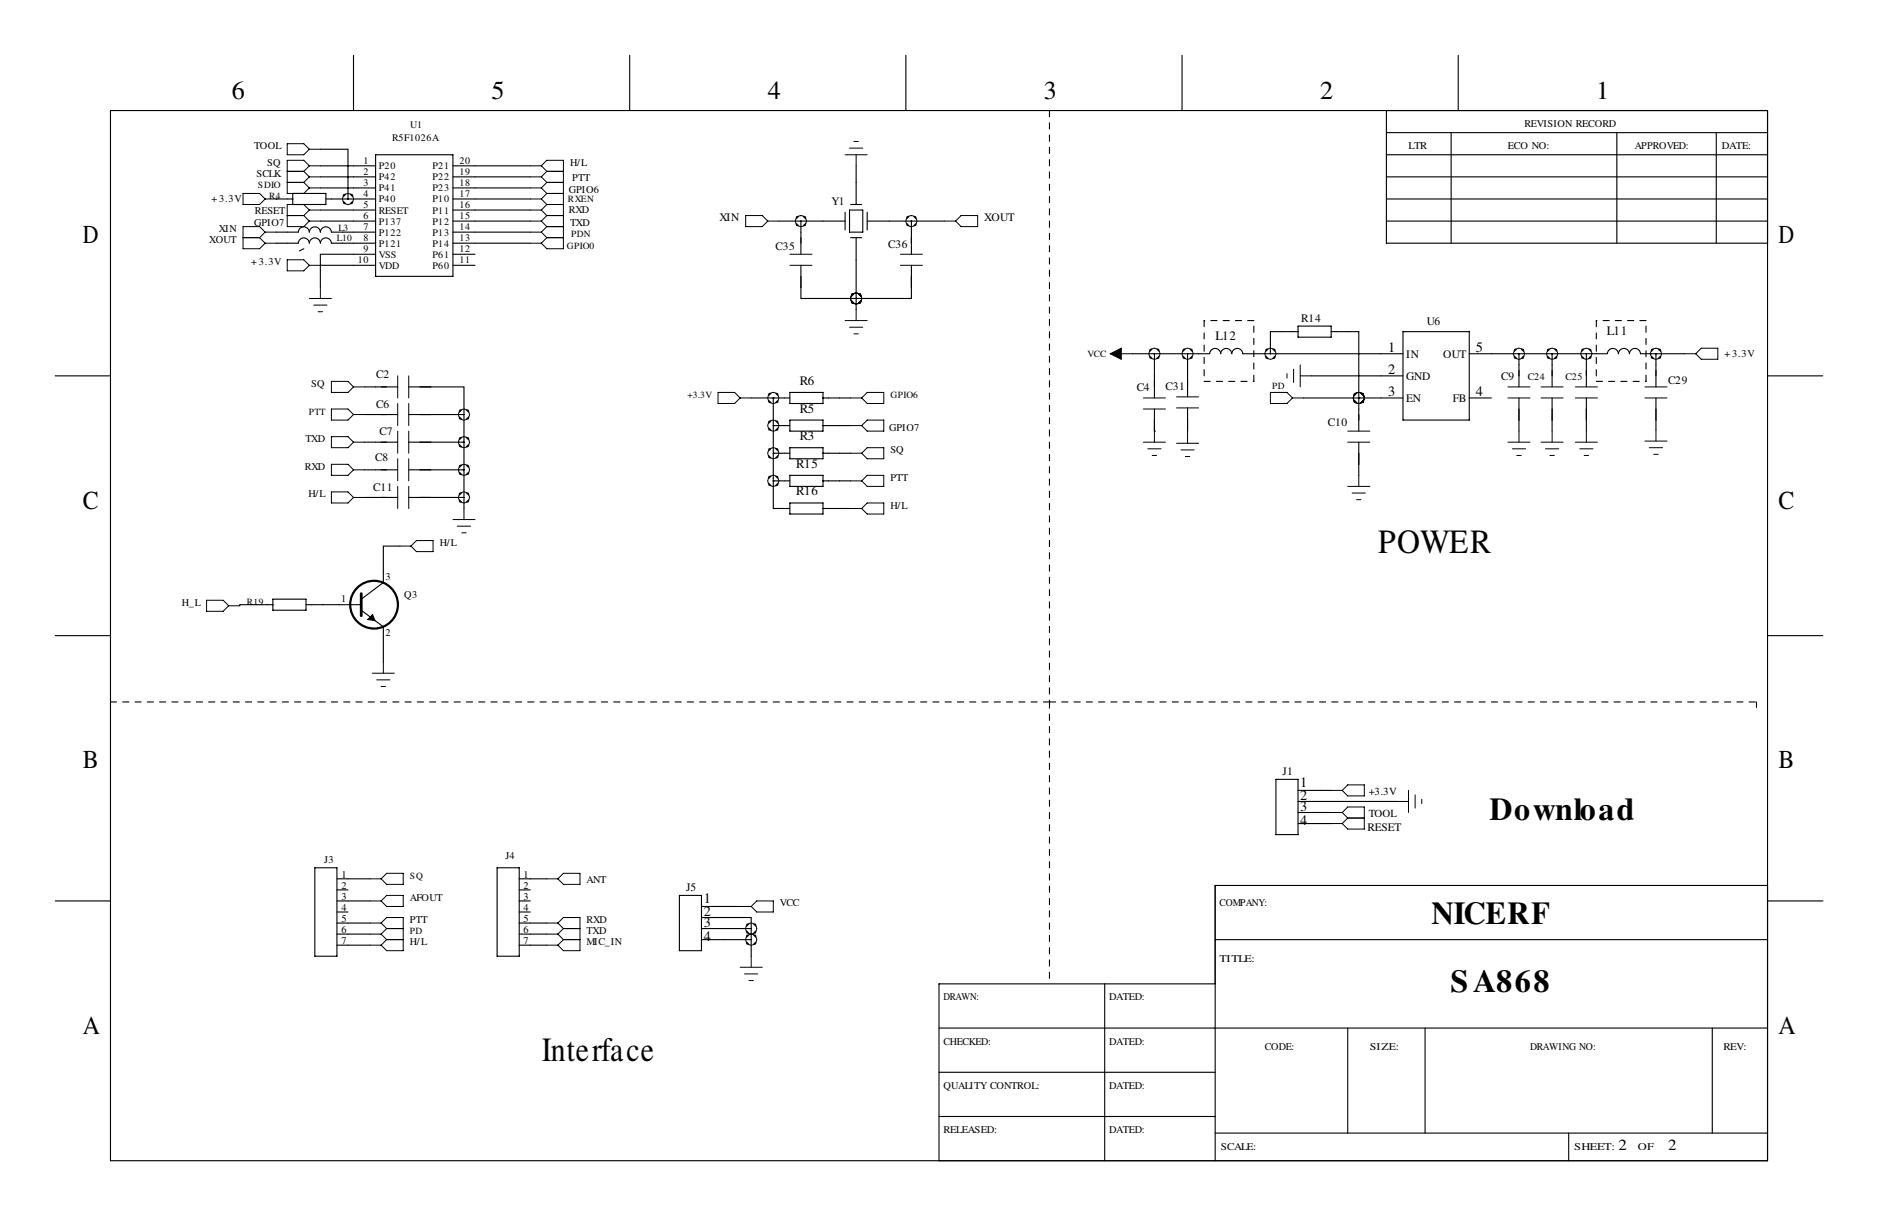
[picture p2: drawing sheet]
<svg xmlns="http://www.w3.org/2000/svg" width="432mm" height="279mm" viewBox="0 0 432 279" stroke-linecap="round" stroke-linejoin="round" font-family="sans-serif">
<g fill="none" stroke="#000" stroke-width=".25">
<path d="M81.3 12.7v12.7M144.8 12.7v12.7M208.3 12.7v12.7M271.8 12.7v12.7M335.3 12.7v12.7M25.4 25.4h381v241.3h-381zM73.7 34.3h6.3v11.4M73.7 38.1h12.7M86.4 35.6h17.7v27.9h-17.7zM104.1 38.1h17.8M196.9 38.1v8.9M318.8 30.5h87.6"/>
<path d="M318.8 35.6h87.6M318.8 25.4v30.5h87.6M333.7 30.5v25.4M371.8 30.5v25.4M394.6 30.5v25.4M63.5 53.3h5.1a1.27 1.27 0 0 1 1.3-1.2 1.27 1.27 0 0 1 1.2 1.2 1.27 1.27 0 0 1 1.3-1.2 1.27 1.27 0 0 1 1.3 1.2 1.27 1.27 0 0 1 1.2-1.2 1.27 1.27 0 0 1 1.3 1.2h10.2M63.5 55.9h5.1a1.27 1.27 0 0 1 1.3-1.2 1.27 1.27 0 0 1 1.2 1.2 1.27 1.27 0 0 1 1.3-1.2 1.27 1.27 0 0 1 1.3 1.2 1.27 1.27 0 0 1 1.2-1.2 1.27 1.27 0 0 1 1.3 1.2h10.2M63.5 45.7h.1M63.5 45.7h3.8M67.3 44.4h7.6v2.6h-7.6zM69.9 57.1l-1.1 .6M73.7 50.8h12.7"/>
<path d="M73.7 40.6h12.7M73.7 48.3h12.7M73.7 43.2h12.7M74.9 45.7h11.5M86.4 58.4h-12.7v7.6M104.1 45.7h17.8M104.1 50.8h17.8M104.1 55.9h17.8M104.1 40.6h17.8M104.1 48.3h17.8M104.1 53.3h17.8M104.1 43.2h17.8"/>
<path d="M104.1 58.4h5.1M179.1 50.8h15.2M184.2 50.8v7.6M194.3 48.8v4M195.3 48.3h3.1v5h-3.1zM195.6 54.6h2.5M195.6 47h2.5M196.9 54.6v16.5M199.4 50.8h17.8M199.4 48.8v4M209.6 50.8v7.6M318.8 45.7h87.6"/>
<path d="M318.8 50.8h87.6M318.8 40.6h87.6M73.7 61h12.7M104.1 61h5.1M184.2 61v7.6h12.7M196.9 68.6h.1M209.6 61v7.6h-12.7M298.5 76.2h-6.4v5.1M298.5 74.9h7.6v2.6h-7.6zM306.1 76.2h6.3v15.2M322.6 76.2h15.2v20.3h-15.2zM12.7 86.4h12.7"/>
<path d="M83.8 88.9h7.6M83.8 95.2h7.6M94 88.9h12.7v6.3M94 95.2h12.7M106.7 95.2v21.6M172.7 91.4h8.9M177.8 97.8h.1M177.8 91.4h.1M177.8 97.8h3.8M177.8 91.4v25.4h3.8M181.6 96.5h7.6v2.6h-7.6zM181.6 90.2h7.6v2.5h-7.6z"/>
<path d="M189.2 91.4h6.4M189.2 97.8h6.4M260.4 81.3h17.7a1.27 1.27 0 0 1 1.3-1.2 1.27 1.27 0 0 1 1.3 1.2 1.27 1.27 0 0 1 1.2-1.2 1.27 1.27 0 0 1 1.3 1.2 1.27 1.27 0 0 1 1.3-1.2 1.27 1.27 0 0 1 1.2 1.2h36.9M265.4 99.1h.1M265.4 81.3v10.1M265.4 94v5.1M273.1 81.3v9.9M273.1 93.7v5.6M299.7 91.4h22.9M301.5 86.4h21.1M312.4 91.4h.1M312.4 91.4v7.7"/>
<path d="M337.8 81.3h31.8a1.27 1.27 0 0 1 1.2-1.2 1.27 1.27 0 0 1 1.3 1.2 1.27 1.27 0 0 1 1.3-1.2 1.27 1.27 0 0 1 1.3 1.2 1.27 1.27 0 0 1 1.2-1.2 1.27 1.27 0 0 1 1.3 1.2h10.2M337.8 91.4h5.1M349.3 81.3v7.6M349.3 91.4v7.7M356.9 81.3v7.6M356.9 91.4v7.7M364.7 81.3v7.6M364.7 91.4v7.7M380.7 81.3v7.6M380.7 91.4v7.4M406.4 86.4h12.7M83.8 101.6h7.6"/>
<path d="M83.8 107.9h7.6M83.8 114.3h7.6M94 101.6h12.7M94 107.9h12.7M94 114.3h12.7M177.8 104.1h.1M177.8 110.5h.1M177.8 104.1h3.8M177.8 110.5h3.8M181.6 102.9h7.6v2.5h-7.6zM181.6 109.2h7.6v2.6h-7.6zM181.6 115.6h7.6v2.5h-7.6z"/>
<path d="M189.2 104.1h6.4M189.2 110.5h6.4M189.2 116.8h6.4M312.4 101.6v7.6M62.7 138.9h-7.6v.3M62.7 137.7h7.7v2.5h-7.7zM70.4 138.9h12.7M91.9 125.5h-3.8v8.4l-5 3.8M12.7 146h12.7M83.1 140.2l5 3.8v8.1M85.6 141.2l.6 1.4-1.6-.3zM406.4 146h12.7"/>
<path d="M293.4 179.1h5.1v12.7h-5.1zM72.4 199.4h5.1v20.3h-5.1zM114.3 199.4h5.1v20.3h-5.1zM298.5 181.6h7.6M298.5 184.1h22.8M298.5 186.7h7.6M298.5 189.2h7.6M12.7 207h12.7M77.5 207h7.6M77.5 201.9h7.6M77.5 204.5h2.5M77.5 209.5h2.5"/>
<path d="M77.5 212.1h7.6M77.5 214.6h7.6M77.5 217.2h7.6M119.4 207h2.5M119.4 201.9h6.3M119.4 204.5h2.5M119.4 209.5h2.5M119.4 212.1h6.3M119.4 214.6h6.3M119.4 217.2h6.3M156.2 205.7h5.1v12.7h-5.1zM161.3 210.8h11.4v2.6"/>
<path d="M161.3 215.9h11.4M161.3 208.3h8.9M161.3 213.4h11.4M172.7 213.4v6.3M279.4 215.9h127M406.4 203.5h-127v63.2M406.4 207h12.7M215.9 236.2h190.5M254 226.1v40.6M279.4 226.1h-63.5v40.6M309.9 236.2v24.1M327.7 236.2v24.1"/>
<path d="M393.7 236.2v24.1M215.9 246.4h63.5M215.9 256.5h63.5M279.4 260.3h127M360.7 260.3v6.4"/>
</g>
<g fill="none" stroke="#000" stroke-width=".25" stroke-dasharray="1.4 1.4">
<path d="M241.3 25.4v135.9M276.9 73.7v13.9M288.3 73.7h-11.4M367 73.7v13.9M378.5 73.7h-11.5M276.9 87.6h11.4M288.3 87.6v-13.9M367 87.6h11.5M378.5 87.6v-13.9M241.3 161.3h162.6M241.3 161.3h-215.9M241.3 161.3v64.8"/>
<path d="M403.9 161.3v1.3"/>
</g>
<g fill="none" stroke="#000" stroke-width=".23">
<path d="M66 33h3.9l1.2 1.3-1.2 1.3h-3.9zM66 39.4h3.9M69.9 39.4l1.2 1.2M71.1 38.1l-1.2-1.3h-3.9v7.6h3.9l1.2-1.2M71.1 38.1h2.6M71.1 38.1l-1.2 1.3M71.1 34.3h2.6M121.9 38.1h2.6M124.5 38.1l1.2-1.3h3.8v20.3h-3.8l-1.2-1.2M124.5 38.1l1.2 1.3M125.7 39.4h3.8M125.7 39.4l-1.2 1.2"/>
<path d="M194.3 35.6h5.1M195.3 34h3.1M196.3 32.5h1.1M196.9 35.6v2.5M55.9 44.4h3.8l1.3 1.3-1.3 1.3h-3.8zM55.9 54.6h3.8M59.7 54.6l1.3 1.3M61 53.3l-1.3-1.2h-3.8v5h3.8l1.3-1.2M61 45.7h2.5M61 55.9h2.5M61 53.3h2.5M61 53.3l-1.3 1.3"/>
<path d="M66 49.5h3.9M66 59.7h3.9l1.2 1.3-1.2 1.2h-3.9zM66 41.9h3.9M69.9 41.9l1.2 1.3M69.9 49.5l1.2 1.3M71.1 50.8h2.6M71.1 48.3l-1.2-1.3h-3.9v5.1h3.9l1.2-1.3M71.1 48.3h2.6M71.1 48.3l-1.2 1.2M71.1 40.6h2.6M71.1 40.6l-1.2 1.3M71.1 43.2h2.6"/>
<path d="M121.9 50.8h2.6M121.9 48.3h2.6M121.9 45.7h2.6M121.9 55.9h2.6M121.9 53.3h2.6M121.9 40.6h2.6M121.9 43.2h2.6M124.5 53.3l1.2 1.3M124.5 50.8l1.2 1.3M124.5 48.3l1.2 1.2M124.5 45.7l1.2 1.3M124.5 43.2l1.2 1.2"/>
<path d="M124.5 40.6l1.2 1.3M125.7 52.1h3.8M125.7 49.5h3.8M125.7 47h3.8M125.7 44.4h3.8M125.7 54.6h3.8M125.7 54.6l-1.2 1.3M125.7 52.1l-1.2 1.2M125.7 49.5l-1.2 1.3M125.7 47l-1.2 1.3M125.7 44.4l-1.2 1.3M125.7 41.9h3.8"/>
<path d="M125.7 41.9l-1.2 1.3M171.5 49.5h3.8l1.2 1.3-1.2 1.3h-3.8zM176.5 50.8h2.6M181.6 58.4h5.1M207 58.4h5.1M217.2 50.8h2.5M221 49.5h3.8v2.6h-3.8l-1.3-1.3zM71.1 61h2.6M71.1 68.6h5.1M72.1 70.1h3.1M73.2 71.6h1M73.7 66v2.6"/>
<path d="M181.6 61h5.1M194.3 73.7h5.1M195.3 75.2h3.1M196.3 76.7h1.1M196.9 71.1v2.6M207 61h5.1M76.2 94h3.8l1.3 1.2-1.3 1.3h-3.8zM76.2 87.6h3.8l1.3 1.3-1.3 1.3h-3.8zM81.3 88.9h2.5M81.3 95.2h2.5M91.4 86.4v5M91.4 92.7v5.1"/>
<path d="M91.4 99.1v5M94 86.4v5M94 92.7v5.1M94 99.1v5M165.1 90.2h3.8l1.3 1.2-1.3 1.3h-3.8zM170.2 91.4h2.5M195.6 91.4h2.5M195.6 97.8h2.5M199.4 96.5h3.8v2.6h-3.8l-1.3-1.3zM199.4 90.2h3.8v2.5h-3.8l-1.3-1.3zM255.3 81.3l2.5-1.3v2.5zM255.3 81.3h5.1"/>
<path d="M262.9 91.4h5.1M262.9 94h5.1M265.4 99.1v2.5M270.5 91.2h5.1M270.5 93.7h5.1M273.1 99.3v2.6M292.1 90.2h3.8l1.3 1.2-1.3 1.3h-3.8zM295.9 85.9v1M297.2 91.4h2.5M297.4 84.8v3.1M299 86.4h2.5M299 83.8v5.1"/>
<path d="M309.9 99.1h5.1M346.7 91.4h5.1M346.7 88.9h5.1M349.3 99.1v2.5M354.3 91.4h5.1M354.3 88.9h5.1M356.9 99.1v2.5M362.2 91.4h5.1M362.2 88.9h5.1M364.7 99.1v2.5M378.2 91.4h5.1M378.2 88.9h5.1"/>
<path d="M380.7 98.8v2.5M387.4 81.3h2.5M391.2 80h3.8v2.5h-3.8l-1.3-1.2zM76.2 100.3h3.8l1.3 1.3-1.3 1.3h-3.8zM76.2 106.7h3.8l1.3 1.2-1.3 1.3h-3.8zM76.2 113h3.8l1.3 1.3-1.3 1.3h-3.8zM81.3 101.6h2.5M81.3 107.9h2.5M81.3 114.3h2.5M91.4 105.4v5.1M91.4 111.8v5M94 105.4v5.1"/>
<path d="M94 111.8v5M104.1 119.4h5.1M106.7 116.8v2.6M195.6 104.1h2.5M195.6 110.5h2.5M195.6 116.8h2.5M198.1 104.1l1.3-1.2h3.8v2.5h-3.8zM198.1 116.8l1.3-1.2h3.8v2.5h-3.8zM199.4 109.2h3.8v2.6h-3.8l-1.3-1.3zM262.9 101.6h5.1M263.9 103.1h3.1M264.9 104.6h1"/>
<path d="M270.5 101.9h5.1M271.5 103.4h3.1M272.5 104.9h1.1M309.9 101.6h5.1M309.9 111.8h5.1M310.9 113.3h3M311.9 114.8h1M312.4 109.2v2.6M346.7 101.6h5.1M347.7 103.1h3.1M348.7 104.6h1.1M354.3 101.6h5.1"/>
<path d="M355.3 103.1h3.1M356.4 104.6h1M362.2 101.6h5.1M363.2 103.1h3.1M364.2 104.6h1.1M378.2 101.3h5.1M379.2 102.9h3.1M380.2 104.4h1.1M47.5 137.9h3.8l1.3 1.3-1.3 1.3h-3.8zM52.6 139.2h2.5M91.9 125.5h2.6M95.8 124.2h3.8v2.5h-3.8l-1.3-1.2z"/>
<path d="M105.2 120.9h3M106.2 122.4h1M85.6 154.7h5.1M86.6 156.2h3.1M87.6 157.7h1M88.1 152.1v2.6M306.1 181.6h2.5M306.1 186.7h2.5M306.1 189.2h2.5M308.6 181.6l1.3-1.3h3.8v2.6h-3.8zM308.6 186.7l1.3-1.3h3.8v5.1h-3.8l-1.3-1.3M308.6 186.7l1.3 1.3"/>
<path d="M309.9 188h3.8M309.9 188l-1.3 1.2M321.3 184.1h2.6M323.9 181.6v5.1M325.4 182.6v3.1M326.9 183.6v1.1M85.1 201.9h2.5M85.1 207h2.5M85.1 212.1h2.5M85.1 214.6h2.5M85.1 217.2h2.5M87.6 212.1l1.3-1.3h3.8v7.6h-3.8l-1.3-1.2"/>
<path d="M87.6 212.1l1.3 1.3M87.6 214.6l1.3 1.3M88.9 200.7h3.8v2.5h-3.8l-1.3-1.3zM88.9 205.7h3.8v2.6h-3.8l-1.3-1.3zM88.9 213.4h3.8M88.9 215.9h3.8M88.9 213.4l-1.3 1.2M88.9 215.9l-1.3 1.3M125.7 201.9h2.6M125.7 212.1h2.6M125.7 214.6h2.6M125.7 217.2h2.6"/>
<path d="M128.3 212.1l1.2-1.3h3.9v7.6h-3.9l-1.2-1.2M128.3 212.1l1.2 1.3M128.3 214.6l1.2 1.3M129.5 200.7h3.9v2.5h-3.9l-1.2-1.3zM129.5 213.4h3.9M129.5 215.9h3.9M129.5 213.4l-1.2 1.2M129.5 215.9l-1.2 1.3M170.2 208.3h2.5M172.7 208.3l1.3-1.3h3.8v2.5h-3.8zM172.7 219.7v2.5M170.2 222.2h5.1"/>
<path d="M171.2 223.8h3M172.2 225.3h1"/>
</g>
<circle cx="86" cy="138.9" r="5.5" fill="none" stroke="#000" stroke-width=".51"/>
<path d="M83.1 136.4v5.1" fill="none" stroke="#000" stroke-width=".64"/>
<g fill="#000">
<path d="M255.3 81.3l2.5-1.3v2.5zM85.6 141.2l.6 1.4-1.6-.3z"/>
<path d="M349.2 81.3a.09 .09 0 0 0 .1 0 .09 .09 0 0 0-.1 0zM356.8 81.3a.1 .1 0 0 0 .2 0 .1 .1 0 0 0-.2 0zM312.3 91.4a.1 .1 0 0 0 .2 0 .1 .1 0 0 0-.2 0zM312.3 91.4a.1 .1 0 0 0 .2 0 .1 .1 0 0 0-.2 0zM265.3 81.3a.1 .1 0 0 0 .2 0 .1 .1 0 0 0-.2 0zM196.8 68.6a.09 .09 0 0 0 .1 0 .09 .09 0 0 0-.1 0zM196.8 68.6a.09 .09 0 0 0 .1 0 .09 .09 0 0 0-.1 0zM184.1 50.8a.09 .09 0 0 0 .1 0 .09 .09 0 0 0-.1 0zM209.5 50.8a.09 .09 0 0 0 .1 0 .09 .09 0 0 0-.1 0zM172.6 213.4a.1 .1 0 0 0 .2 0 .1 .1 0 0 0-.2 0zM172.6 215.9a.1 .1 0 0 0 .2 0 .1 .1 0 0 0-.2 0zM177.7 97.8a.1 .1 0 0 0 .2 0 .1 .1 0 0 0-.2 0zM177.7 104.1a.1 .1 0 0 0 .2 0 .1 .1 0 0 0-.2 0zM177.7 110.5a.1 .1 0 0 0 .2 0 .1 .1 0 0 0-.2 0zM177.7 91.4a.1 .1 0 0 0 .2 0 .1 .1 0 0 0-.2 0zM106.6 114.3a.1 .1 0 0 0 .2 0 .1 .1 0 0 0-.2 0zM106.6 107.9a.1 .1 0 0 0 .2 0 .1 .1 0 0 0-.2 0zM106.6 101.6a.1 .1 0 0 0 .2 0 .1 .1 0 0 0-.2 0zM106.6 95.2a.1 .1 0 0 0 .2 0 .1 .1 0 0 0-.2 0zM273 81.3a.09 .09 0 0 0 .1 0 .09 .09 0 0 0-.1 0zM292 81.3a.1 .1 0 0 0 .2 0 .1 .1 0 0 0-.2 0zM364.7 81.3a.09 .09 0 0 0 .1 0 .09 .09 0 0 0-.1 0zM380.7 81.3a.09 .09 0 0 0 .1 0 .09 .09 0 0 0-.1 0zM79.9 45.7a.1 .1 0 0 0 .2 0 .1 .1 0 0 0-.2 0z"/>
</g>
<g fill="none" stroke="#000" stroke-width="2.5">
<circle cx="80" cy="45.7" r=".09"/>
<circle cx="184.2" cy="50.8" r=".09"/>
<circle cx="209.6" cy="50.8" r=".09"/>
<circle cx="196.9" cy="68.6" r=".09"/>
<circle cx="106.7" cy="95.2" r=".09"/>
<circle cx="177.8" cy="91.4" r=".09"/>
<circle cx="177.8" cy="97.8" r=".09"/>
<circle cx="265.4" cy="81.3" r=".09"/>
<circle cx="273.1" cy="81.3" r=".09"/>
<circle cx="292.1" cy="81.3" r=".09"/>
<circle cx="312.4" cy="91.4" r=".09"/>
<circle cx="349.3" cy="81.3" r=".09"/>
<circle cx="356.9" cy="81.3" r=".09"/>
<circle cx="364.7" cy="81.3" r=".09"/>
<circle cx="380.7" cy="81.3" r=".09"/>
<circle cx="106.7" cy="114.3" r=".09"/>
<circle cx="106.7" cy="107.9" r=".09"/>
<circle cx="106.7" cy="101.6" r=".09"/>
<circle cx="177.8" cy="104.1" r=".09"/>
<circle cx="177.8" cy="110.5" r=".09"/>
<circle cx="172.7" cy="215.9" r=".09"/>
<circle cx="172.7" cy="213.4" r=".09"/>
</g>
<g font-size="7.8">
<text x="316.8" y="127.2">POWER</text>
<text x="124.6" y="243.7">Interface</text>
</g>
<g font-size="7.3">
<text x="342.5" y="188.4">Download</text>
<text x="329.1" y="212.3">NICERF</text>
<text x="333.5" y="228">SA868</text>
</g>
<g font-size="5.9">
<text x="53.3" y="22.9">6</text>
<text x="113" y="22.9">5</text>
<text x="176.5" y="22.9">4</text>
<text x="240" y="22.9">3</text>
<text x="303.5" y="22.9">2</text>
<text x="367" y="22.9">1</text>
<text x="19" y="55.9">D</text>
<text x="408.9" y="55.9">D</text>
<text x="19" y="116.8">C</text>
<text x="408.9" y="116.8">C</text>
<text x="19" y="176.5">B</text>
<text x="408.9" y="176.5">B</text>
<text x="19" y="237.5">A</text>
<text x="408.9" y="237.5">A</text>
</g>
<g font-size="3.6">
<text x="372.1" y="264.1">2</text>
<text x="383.5" y="264.1">2</text>
</g>
<g font-size="3.3">
<text x="319.2" y="80.8">1</text>
<text x="339.3" y="80.8">5</text>
<text x="319.2" y="85.9">2</text>
<text x="319.2" y="90.9">3</text>
<text x="339.3" y="90.9">4</text>
<text x="299" y="180.8">1</text>
<text x="299" y="183.9">2</text>
<text x="299" y="186.4">3</text>
<text x="299" y="189.5">4</text>
<text x="161.8" y="207.5">1</text>
<text x="161.8" y="210.6">2</text>
<text x="161.8" y="213.1">3</text>
<text x="161.8" y="216.2">4</text>
</g>
<g font-size="3">
<text x="369.4" y="77">L11</text>
<text x="279.5" y="78.2">L12</text>
<text x="183.9" y="88.4">R6</text>
<text x="183.9" y="94.8">R5</text>
<text x="183.9" y="101.1">R3</text>
<text x="183.1" y="107.5">R15</text>
<text x="183.1" y="113.8">R16</text>
</g>
<g font-size="2.6">
<text x="191.2" y="47.1">Y1</text>
<text x="165.4" y="50.8">XIN</text>
<text x="226.3" y="50.8">XOUT</text>
<text x="178.3" y="57.4">C35</text>
<text x="204.2" y="56.9">C36</text>
<text x="299.2" y="73.9">R14</text>
<text x="328" y="74.7">U6</text>
<text x="323.3" y="82.2">IN</text>
<text x="331.8" y="82.2">OUT</text>
<text x="86.5" y="86.9">C2</text>
<text x="261.4" y="89.9">C4</text>
<text x="268" y="89.7">C31</text>
<text x="323.3" y="87.3">GND</text>
<text x="345.2" y="87.4">C9</text>
<text x="383.5" y="88.1">C29</text>
<text x="86.5" y="93.8">C6</text>
<text x="323.3" y="92.4">EN</text>
<text x="334.1" y="92.4">FB</text>
<text x="87.3" y="99.9">C7</text>
<text x="305.3" y="97.8">C10</text>
<text x="86.3" y="106">C8</text>
<text x="85.8" y="112.8">C11</text>
<text x="294.9" y="178.1">J1</text>
<text x="314.5" y="191">RESET</text>
<text x="157.7" y="204.7">J5</text>
</g>
<g font-size="2.5">
<text x="314.7" y="182.6">+3.3V</text>
<text x="314.7" y="187.7">TOOL</text>
</g>
<g font-size="2.4">
<text x="350.5" y="29.2">REVISION RECORD</text>
<text x="58.4" y="34.3">TOOL</text>
<text x="323.8" y="34.3">LTR</text>
<text x="346.7" y="34.3">ECO NO:</text>
<text x="375.9" y="34.3">APPROVED:</text>
<text x="395.9" y="34.3">DATE:</text>
<text x="59" y="40.6">SCLK</text>
<text x="61.4" y="38.1">SQ</text>
<text x="131.1" y="38.1">H/L</text>
<text x="131.6" y="41.7">PTT</text>
<text x="48.6" y="46.5">+ 3.3V</text>
<text x="130.8" y="44.4">GPIO6</text>
<text x="50.3" y="53.3">XIN</text>
<text x="58.5" y="51.8">GPIO7</text>
<text x="58.6" y="49.3">RESET</text>
<text x="130.8" y="49">RXD</text>
<text x="131.1" y="51.8">TXD</text>
<text x="48.1" y="55.9">XOUT</text>
<text x="57.8" y="61">+ 3.3V</text>
<text x="396.5" y="82">+ 3.3V</text>
<text x="71.6" y="88.9">SQ</text>
<text x="70.2" y="101.6">TXD</text>
<text x="204.5" y="99.1">GPIO7</text>
<text x="70.1" y="108">RXD</text>
<text x="204.7" y="104.1">SQ</text>
<text x="204.7" y="110.5">PTT</text>
<text x="70.9" y="114.3">H/L</text>
<text x="204.7" y="116.8">H/L</text>
<text x="101.1" y="125.5">H/L</text>
<text x="88.6" y="133.4">3</text>
<text x="93" y="137.4">Q3</text>
<text x="41.8" y="139.2">H_L</text>
<text x="78.4" y="138.4">1</text>
<text x="88.6" y="146.2">2</text>
<text x="116.2" y="197.4">J4</text>
<text x="74.5" y="198.4">J3</text>
<text x="78.5" y="201.7">1</text>
<text x="120.4" y="201.7">1</text>
<text x="134.9" y="202.9">ANT</text>
<text x="78.5" y="204.2">2</text>
<text x="78.5" y="206.8">3</text>
<text x="78.5" y="209.3">4</text>
<text x="94.2" y="207">AFOUT</text>
<text x="120.4" y="204.2">2</text>
<text x="120.4" y="206.8">3</text>
<text x="120.4" y="209.3">4</text>
<text x="179.3" y="208.3">VCC</text>
<text x="280.4" y="208.3">COMPANY:</text>
<text x="78.5" y="211.8">5</text>
<text x="78.5" y="214.4">6</text>
<text x="94.2" y="212.1">PTT</text>
<text x="120.4" y="211.8">5</text>
<text x="120.4" y="214.4">6</text>
<text x="134.9" y="212.1">RXD</text>
<text x="134.9" y="214.6">TXD</text>
<text x="78.5" y="216.9">7</text>
<text x="94.2" y="217.2">H/L</text>
<text x="120.4" y="216.9">7</text>
<text x="134.9" y="217.2">MIC_IN</text>
<text x="280.4" y="221">TITLE:</text>
<text x="216.9" y="229.9">DRAWN:</text>
<text x="255" y="229.9">DATED:</text>
<text x="216.9" y="240">CHECKED:</text>
<text x="255" y="240">DATED:</text>
<text x="290.8" y="241.3">CODE:</text>
<text x="315" y="241.3">SIZE:</text>
<text x="351.8" y="241.3">DRAWING NO:</text>
<text x="396.2" y="241.3">REV:</text>
<text x="216.9" y="250.2">QUALITY CONTROL:</text>
<text x="255" y="250.2">DATED:</text>
<text x="216.9" y="260.3">RELEASED:</text>
<text x="255" y="260.3">DATED:</text>
<text x="280.7" y="264.2">SCALE:</text>
<text x="361.9" y="264.2">SHEET:</text>
<text x="376.6" y="264.2">OF</text>
</g>
<g font-size="2.3">
<text x="94.3" y="29.5">U1</text>
<text x="90.2" y="32.3">R5F1026A</text>
<text x="83.6" y="37.6">1</text>
<text x="83.6" y="40.1">2</text>
<text x="87.1" y="38.9">P20</text>
<text x="87.1" y="41.4">P42</text>
<text x="99.5" y="38.9">P21</text>
<text x="99.5" y="41.4">P22</text>
<text x="105.7" y="37.6">20</text>
<text x="105.7" y="40.1">19</text>
<text x="83.6" y="42.7">3</text>
<text x="83.6" y="45.2">4</text>
<text x="83.6" y="47.8">5</text>
<text x="87.1" y="44">P41</text>
<text x="87.1" y="46.5">P40</text>
<text x="99.5" y="44">P23</text>
<text x="99.5" y="46.5">P10</text>
<text x="105.7" y="42.7">18</text>
<text x="105.7" y="45.2">17</text>
<text x="105.7" y="47.8">16</text>
<text x="83.6" y="50.3">6</text>
<text x="83.6" y="52.8">7</text>
<text x="87.1" y="49.1">RESET</text>
<text x="87.1" y="51.6">P137</text>
<text x="99.5" y="49.1">P11</text>
<text x="99.5" y="51.6">P12</text>
<text x="105.7" y="50.3">15</text>
<text x="105.7" y="52.8">14</text>
<text x="83.6" y="55.4">8</text>
<text x="83.6" y="57.9">9</text>
<text x="87.1" y="54.1">P122</text>
<text x="87.1" y="56.7">P121</text>
<text x="87.1" y="59.2">VSS</text>
<text x="99.5" y="54.1">P13</text>
<text x="99.5" y="56.7">P14</text>
<text x="99.5" y="59.2">P61</text>
<text x="105.7" y="55.4">13</text>
<text x="105.7" y="57.9">12</text>
<text x="82.2" y="60.5">10</text>
<text x="87.1" y="61.8">VDD</text>
<text x="99.5" y="61.8">P60</text>
<text x="105.7" y="60.5">11</text>
<text x="351.3" y="87.4">C24</text>
<text x="359.9" y="87.4">C25</text>
</g>
<g font-size="2.2">
<text x="59.3" y="43.2">SDIO</text>
<text x="61.9" y="45.7">R4</text>
<text x="130.6" y="46.5">RXEN</text>
<text x="77.8" y="53.1">L3</text>
<text x="77.5" y="55.4">L10</text>
<text x="130.3" y="57.1">GPIO0</text>
<text x="131.3" y="54.4">PDN</text>
<text x="250.1" y="82">VCC</text>
<text x="292.5" y="89.4">PD</text>
<text x="71" y="95.3">PTT</text>
<text x="158.1" y="91.4">+3.3V</text>
<text x="204.7" y="91.4">GPIO6</text>
<text x="56.7" y="138.9">R19</text>
<text x="94.2" y="201.9">SQ</text>
<text x="94.2" y="214.6">PD</text>
</g>
</svg>
